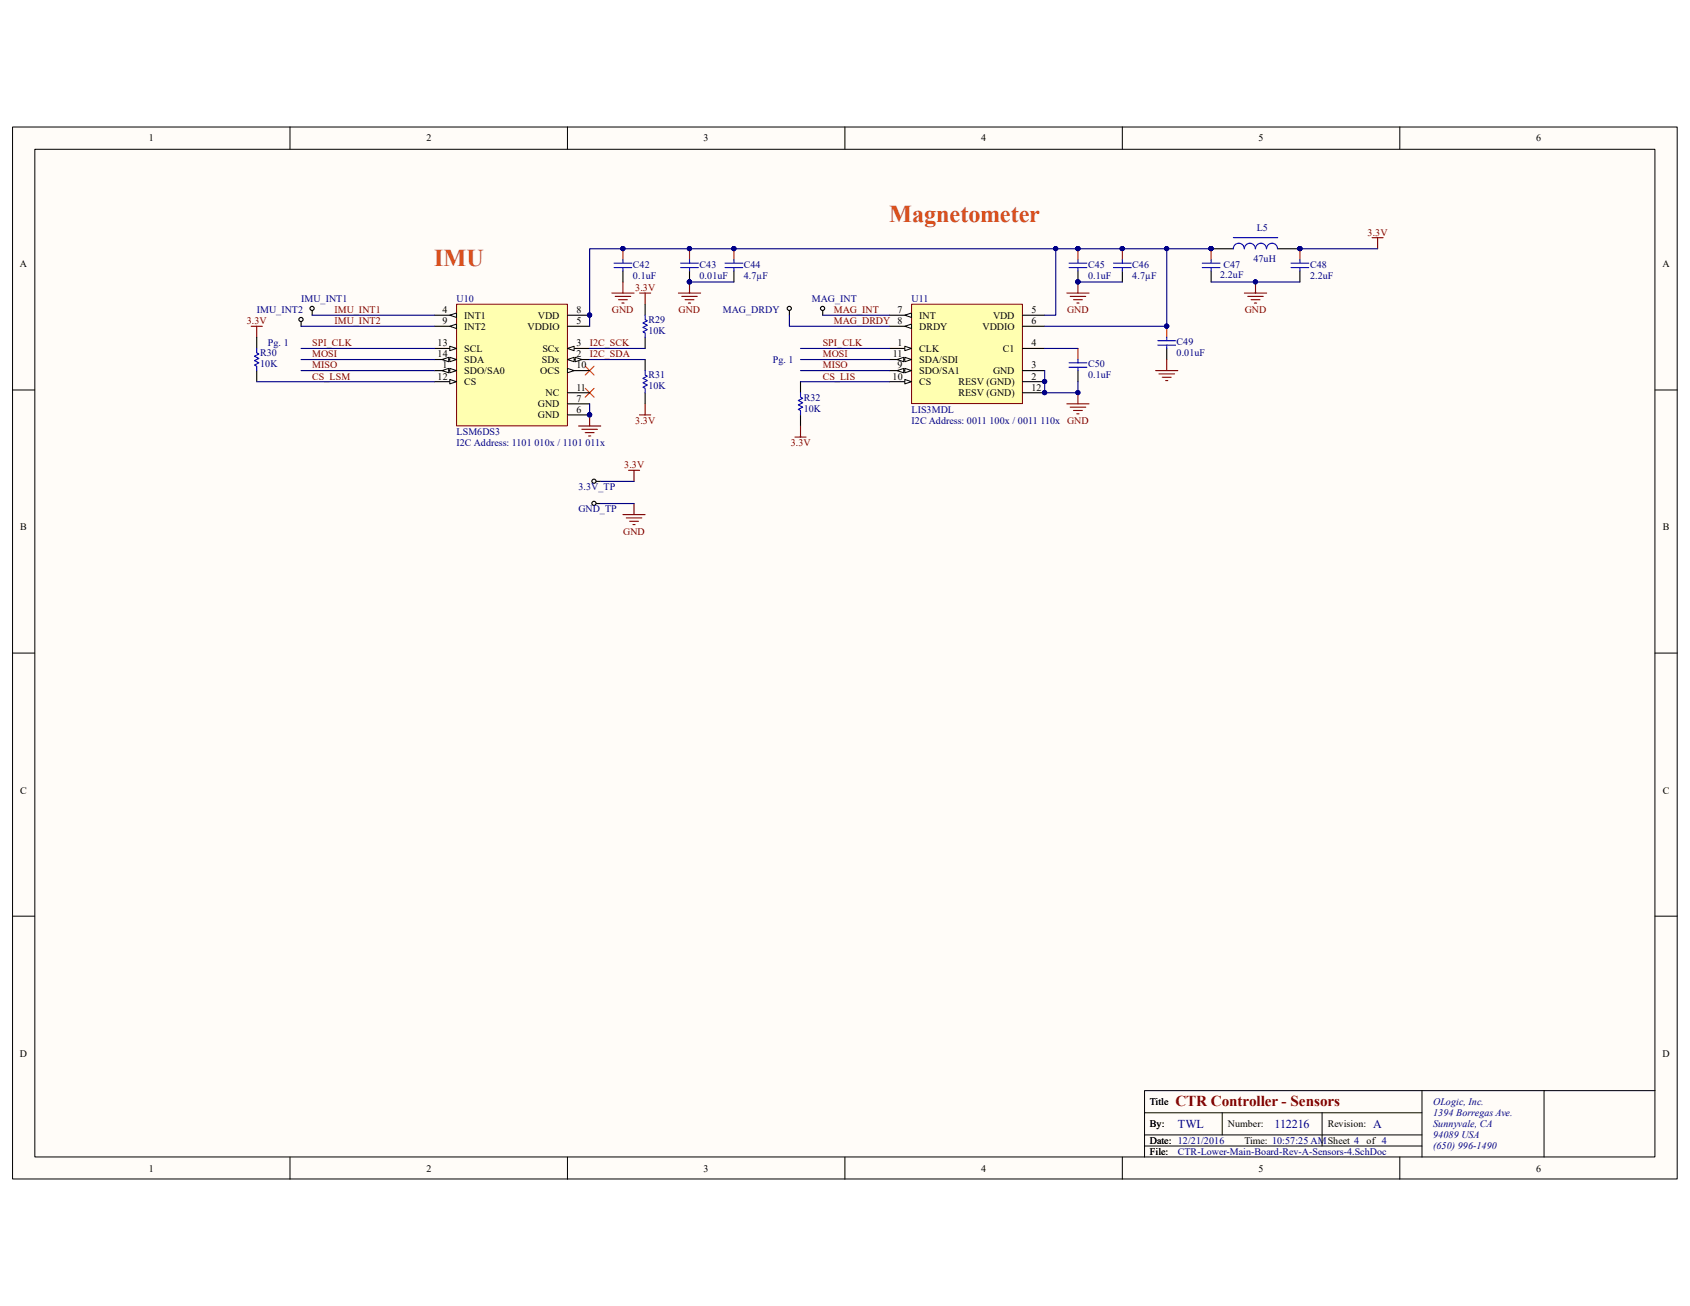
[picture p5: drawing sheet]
<svg xmlns="http://www.w3.org/2000/svg" width="279mm" height="216mm" viewBox="0 0 279 216" stroke-linecap="round" stroke-linejoin="round" font-family="sans-serif">
<path d="M2.1 21h275.2v173.9h-275.2z" fill="#fffcf8"/>
<path d="M2.1 21h275.2v173.9h-275.2z" fill="none" stroke="#000" stroke-width=".17"/>
<path d="M5.8 24.7h267.8v166.6h-267.8z" fill="#fffcf8"/>
<g fill="none" stroke="#000" stroke-width=".17">
<path d="M5.8 24.7h267.8v166.6h-267.8zM47.9 21v3.6M93.8 21v3.6M139.7 21v3.6M185.6 21v3.6M231.4 21v3.6M2.1 64.5h3.6M273.6 64.5h3.7M2.1 108h3.6M273.6 108h3.7M2.1 151.5h3.6M273.6 151.5h3.7"/>
<path d="M47.9 191.3v3.6M93.8 191.3v3.6M139.7 191.3v3.6M185.6 191.3v3.6M189.2 184h45.9M189.2 189.5h45.9M189.2 187.6h45.9M202.1 184v3.6M218.6 184v5.5M231.4 191.3v3.6M235.1 180.3v11M255.3 180.3h-66.1v11"/>
<path d="M273.6 180.3h-18.3v11"/>
</g>
<path d="M103 41.1v1.9M114 41.1v1.9M178.2 41.1v1.9M178.2 57.6v1.8M192.9 53.9v1.9M200.2 41.1v1.9M214.9 41.1v1.9" fill="none" stroke="#bf0000" stroke-width=".18"/>
<g fill="#000080" stroke="#000080" stroke-width=".17">
<circle cx="178.2" cy="41.1" r=".34"/>
<circle cx="178.2" cy="46.6" r=".34"/>
<circle cx="200.2" cy="41.1" r=".34"/>
<circle cx="214.9" cy="41.1" r=".34"/>
<circle cx="207.6" cy="46.6" r=".34"/>
<circle cx="103" cy="41.1" r=".34"/>
<circle cx="114" cy="41.1" r=".34"/>
<circle cx="114" cy="46.6" r=".34"/>
<circle cx="97.5" cy="68.6" r=".34"/>
<circle cx="178.2" cy="64.9" r=".34"/>
<circle cx="192.9" cy="53.9" r=".34"/>
</g>
<g fill="none" stroke="#000" stroke-width=".18">
<path d="M42.4 55.8v1.8M49.8 53.2v.7M51.6 51.4v.7M103 44.8v1.8M106.7 50.3v1.8M106.7 55.8v1.8M106.7 59.4v1.9M114 44.8v1.8M130.5 51.4v.7M136 51.4v.7M178.2 44.8v1.8M192.9 57.6v1.8"/>
<path d="M200.2 41.1h3.7M200.2 44.8v1.8M211.2 41.1h3.7M214.9 44.8v1.8M42.4 61.3v1.8M98.6 79.6h.7M106.7 64.9v1.9M132.3 63.1v1.8M132.3 68.6v1.8M178.2 61.3v1.8M98.6 83.2h.7"/>
<circle cx="49.8" cy="52.8" r=".34"/>
<circle cx="51.6" cy="51" r=".34"/>
<circle cx="130.5" cy="51" r=".34"/>
<circle cx="136" cy="51" r=".34"/>
<circle cx="98.2" cy="79.6" r=".34"/>
<circle cx="98.2" cy="83.2" r=".34"/>
</g>
<g fill="none" stroke="#00f" stroke-width=".18">
<path d="M203.9 39.3h7.3M42.4 57.6v.7l.4 .2-.7 .4 .7 .4-.7 .3 .7 .4-.7 .4 .3 .1v.8M101.5 44.2h3M101.5 43.5h3M103 43v.5M103 44.2v.6M106.7 52.1v.7l.3 .2-.7 .4 .7 .4-.7 .3 .7 .4-.7 .4 .4 .1v.8M112.5 44.2h3M112.5 43.5h3M114 43v.5M114 44.2v.6M176.7 44.2h3"/>
<path d="M176.7 43.5h3M176.7 60h3M178.2 43v.5M178.2 44.2v.6M178.2 59.4v.6M191.4 57.1h3M191.4 56.3h3M192.9 55.8v.5M192.9 57.1v.5M198.8 44.2h2.9M198.8 43.5h2.9M200.2 43v.5"/>
<path d="M200.2 44.2v.6M205.7 41.1a.9 .9 0 0 0-.9-.9 .9 .9 0 0 0-.9 .9M207.5 41.1a.9 .9 0 0 0-.9-.9 .9 .9 0 0 0-.9 .9M211.2 41.1a.92 .92 0 0 0-.9-.9 .92 .92 0 0 0-.9 .9 .9 .9 0 0 0-.9-.9 .9 .9 0 0 0-.9 .9M213.4 44.2h3M213.4 43.5h3M214.9 43v.5M214.9 44.2v.6M106.7 61.3v.7l.3 .2-.7 .3 .7 .4-.7 .4 .7 .3-.7 .4 .4 .2v.7M132.3 64.9v.8l.4 .1-.7 .4 .7 .4-.7 .3 .7 .4-.7 .4 .3 .2v.7M176.7 60.7h3M178.2 60.7v.6"/>
</g>
<g fill="none" stroke="#800000" stroke-width=".18">
<path d="M226.8 39.3h1.9M227.8 39.3v1.8M41.5 53.9h1.9M42.4 53.9v1.9M101.2 48.4h3.6M101.7 49h2.6M102.3 49.5h1.4M102.8 50.1h.4M103 46.6v1.8M105.7 48.4h1.9M106.7 48.4v1.9M112.2 48.4h3.6"/>
<path d="M112.7 49h2.6M113.3 49.5h1.4M113.8 50.1h.4M114 46.6v1.8M176.4 48.4h3.6M176.9 49h2.6M177.5 49.5h1.4M178 50.1h.4M178.2 46.6v1.8M192.9 59.4v1.9M205.7 48.4h3.7M206.3 49h2.6"/>
<path d="M206.8 49.5h1.5M207.4 50.1h.4M207.6 46.6v1.8M95.6 70.4h3.7M96.2 71h2.6M96.8 71.5h1.4M97.3 72.1h.4M97.5 68.6v1.8M103.9 77.7h1.8M104.8 77.7v1.9M105.7 68.6h1.9M106.7 66.8v1.8"/>
<path d="M131.4 72.3h1.9M132.3 70.4v1.9M176.4 66.8h3.6M176.9 67.3h2.6M177.5 67.9h1.4M178 68.4h.4M178.2 64.9v1.9M191.1 61.3h3.6M191.6 61.8h2.6M192.2 62.4h1.4M192.7 62.9h.4M103 85.1h3.7"/>
<path d="M103.5 85.6h2.6M104.1 86.2h1.5M104.6 86.7h.4M104.8 83.2v1.9"/>
</g>
<path d="M96.8 64.2l1.4 1.5M96.8 60.5l1.4 1.5M98.2 64.2l-1.4 1.5M98.2 60.5l-1.4 1.5" fill="none" stroke="#f00" stroke-width=".17"/>
<path d="M150.7 50.3h18.3v16.4h-18.3z" fill="#ffffb0"/>
<path d="M150.7 50.3h18.3v16.4h-18.3z" fill="none" stroke="#800000" stroke-width=".17"/>
<path d="M147 57.6h3.7" fill="none" stroke="#000" stroke-width=".18"/>
<path d="M149.6 57.2l1.1 .4-1.1 .4z" fill="#fffcf8"/>
<path d="M149.6 57.2l1.1 .4-1.1 .4z" fill="none" stroke="#000" stroke-width=".17"/>
<path d="M147 59.4h3.7" fill="none" stroke="#000" stroke-width=".18"/>
<path d="M149.6 59.1l1.1 .3-1.1 .4z" fill="#fffcf8"/>
<path d="M149.6 59.1l1.1 .3-1.1 .4z" fill="none" stroke="#000" stroke-width=".17"/>
<path d="M148.3 59.4l1.1-.3v.7z" fill="#fffcf8"/>
<path d="M148.3 59.4l1.1-.3v.7z" fill="none" stroke="#000" stroke-width=".17"/>
<path d="M147 52.1h3.7" fill="none" stroke="#000" stroke-width=".18"/>
<path d="M149.6 52.1l1.1-.4v.8z" fill="#fffcf8"/>
<path d="M149.6 52.1l1.1-.4v.8z" fill="none" stroke="#000" stroke-width=".17"/>
<path d="M147 53.9h3.7M169 57.6h3.7M169 53.9h3.7M169 61.3h3.7M169 63.1h3.7M169 64.9h3.7" fill="none" stroke="#000" stroke-width=".18"/>
<g fill="#000080" stroke="#000080" stroke-width=".17">
<circle cx="172.7" cy="63.1" r=".34"/>
<circle cx="172.7" cy="64.9" r=".34"/>
</g>
<path d="M149.6 53.9l1.1-.3v.7z" fill="#fffcf8"/>
<path d="M149.6 53.9l1.1-.3v.7z" fill="none" stroke="#000" stroke-width=".17"/>
<path d="M169 52.1h3.7M147 61.3h3.7" fill="none" stroke="#000" stroke-width=".18"/>
<path d="M149.6 60.9l1.1 .4-1.1 .3z" fill="#fffcf8"/>
<path d="M149.6 60.9l1.1 .4-1.1 .3z" fill="none" stroke="#000" stroke-width=".17"/>
<path d="M148.3 61.3l1.1-.4v.7z" fill="#fffcf8"/>
<path d="M148.3 61.3l1.1-.4v.7z" fill="none" stroke="#000" stroke-width=".17"/>
<path d="M147 63.1h3.7" fill="none" stroke="#000" stroke-width=".18"/>
<path d="M149.6 62.7l1.1 .4-1.1 .4z" fill="#fffcf8"/>
<path d="M149.6 62.7l1.1 .4-1.1 .4z" fill="none" stroke="#000" stroke-width=".17"/>
<g fill="#000080" stroke="#000080" stroke-width=".17">
<circle cx="172.7" cy="63.1" r=".34"/>
<circle cx="172.7" cy="64.9" r=".34"/>
<circle cx="121.3" cy="41.1" r=".34"/>
<circle cx="185.5" cy="41.1" r=".34"/>
</g>
<path d="M121.3 41.1v1.9M185.6 41.1v1.9" fill="none" stroke="#bf0000" stroke-width=".18"/>
<path d="M121.3 44.8v1.8M185.6 44.8v1.8" fill="none" stroke="#000" stroke-width=".18"/>
<path d="M119.9 44.2h2.9M119.9 43.5h2.9M121.3 43v.5M121.3 44.2v.6M184.1 44.2h2.9M184.1 43.5h2.9M185.6 43v.5M185.6 44.2v.6" fill="none" stroke="#00f" stroke-width=".18"/>
<path d="M75.5 50.3h18.3v20.1h-18.3z" fill="#ffffb0"/>
<path d="M75.5 50.3h18.3v20.1h-18.3z" fill="none" stroke="#800000" stroke-width=".17"/>
<path d="M71.8 57.6h3.7" fill="none" stroke="#000" stroke-width=".18"/>
<path d="M74.4 57.2l1.1 .4-1.1 .4z" fill="#fffcf8"/>
<path d="M74.4 57.2l1.1 .4-1.1 .4z" fill="none" stroke="#000" stroke-width=".17"/>
<path d="M71.8 59.4h3.7" fill="none" stroke="#000" stroke-width=".18"/>
<path d="M74.4 59.1l1.1 .3-1.1 .4z" fill="#fffcf8"/>
<path d="M74.4 59.1l1.1 .3-1.1 .4z" fill="none" stroke="#000" stroke-width=".17"/>
<path d="M73.1 59.4l1.1-.3v.7z" fill="#fffcf8"/>
<path d="M73.1 59.4l1.1-.3v.7z" fill="none" stroke="#000" stroke-width=".17"/>
<path d="M71.8 52.1h3.7" fill="none" stroke="#000" stroke-width=".18"/>
<path d="M74.4 52.1l1.1-.4v.8z" fill="#fffcf8"/>
<path d="M74.4 52.1l1.1-.4v.8z" fill="none" stroke="#000" stroke-width=".17"/>
<path d="M93.8 68.6h3.7M93.8 61.3h3.7" fill="none" stroke="#000" stroke-width=".18"/>
<circle cx="97.5" cy="68.6" r=".34" fill="#000080" stroke="#000080" stroke-width=".17"/>
<path d="M93.8 60.9l1.1 .4-1.1 .3z" fill="#fffcf8"/>
<path d="M93.8 60.9l1.1 .4-1.1 .3z" fill="none" stroke="#000" stroke-width=".17"/>
<path d="M71.8 53.9h3.7M93.8 53.9h3.7M93.8 64.9h3.7M93.8 66.8h3.7" fill="none" stroke="#000" stroke-width=".18"/>
<path d="M74.4 53.9l1.1-.3v.7z" fill="#fffcf8"/>
<path d="M74.4 53.9l1.1-.3v.7z" fill="none" stroke="#000" stroke-width=".17"/>
<path d="M93.8 52.1h3.7M71.8 61.3h3.7" fill="none" stroke="#000" stroke-width=".18"/>
<circle cx="97.5" cy="52.1" r=".34" fill="#000080" stroke="#000080" stroke-width=".17"/>
<path d="M74.4 60.9l1.1 .4-1.1 .3z" fill="#fffcf8"/>
<path d="M74.4 60.9l1.1 .4-1.1 .3z" fill="none" stroke="#000" stroke-width=".17"/>
<path d="M73.1 61.3l1.1-.4v.7z" fill="#fffcf8"/>
<path d="M73.1 61.3l1.1-.4v.7z" fill="none" stroke="#000" stroke-width=".17"/>
<path d="M71.8 63.1h3.7" fill="none" stroke="#000" stroke-width=".18"/>
<path d="M74.4 62.7l1.1 .4-1.1 .4z" fill="#fffcf8"/>
<path d="M74.4 62.7l1.1 .4-1.1 .4z" fill="none" stroke="#000" stroke-width=".17"/>
<path d="M93.8 57.6h3.7" fill="none" stroke="#000" stroke-width=".18"/>
<path d="M93.8 57.6l1.1-.4v.8z" fill="#fffcf8"/>
<path d="M93.8 57.6l1.1-.4v.8z" fill="none" stroke="#000" stroke-width=".17"/>
<path d="M93.8 59.4h3.7" fill="none" stroke="#000" stroke-width=".18"/>
<path d="M93.8 59.4l1.1-.3v.7z" fill="#fffcf8"/>
<path d="M93.8 59.4l1.1-.3v.7z" fill="none" stroke="#000" stroke-width=".17"/>
<path d="M95.1 59.1l1.1 .3-1.1 .4z" fill="#fffcf8"/>
<path d="M95.1 59.1l1.1 .3-1.1 .4z" fill="none" stroke="#000" stroke-width=".17"/>
<g fill="#000080" stroke="#000080" stroke-width=".17">
<circle cx="97.5" cy="68.6" r=".34"/>
<circle cx="97.5" cy="52.1" r=".34"/>
<circle cx="214.9" cy="41.1" r=".34"/>
<circle cx="174.5" cy="41.1" r=".34"/>
<circle cx="178.2" cy="41.1" r=".34"/>
<circle cx="207.6" cy="46.6" r=".34"/>
<circle cx="172.7" cy="63.1" r=".34"/>
<circle cx="172.7" cy="64.9" r=".34"/>
<circle cx="178.2" cy="64.9" r=".34"/>
<circle cx="192.9" cy="53.9" r=".34"/>
<circle cx="192.9" cy="41.1" r=".34"/>
<circle cx="103" cy="41.1" r=".34"/>
<circle cx="114" cy="41.1" r=".34"/>
<circle cx="121.3" cy="41.1" r=".34"/>
<circle cx="114" cy="46.6" r=".34"/>
<circle cx="200.2" cy="41.1" r=".34"/>
<circle cx="185.5" cy="41.1" r=".34"/>
<circle cx="178.2" cy="46.6" r=".34"/>
</g>
<g fill="none" stroke="#000080" stroke-width=".18">
<path d="M49.8 57.6h22M49.8 53.9h22M49.8 59.4h22M51.6 52.1h20.2M97.5 57.6h9.2M97.5 59.4h9.2M114 46.6h7.3M130.5 52.1v1.8h16.5M132.3 57.6h14.7M132.3 59.4h14.7M136 52.1h11M172.7 57.6h5.5"/>
<path d="M174.5 41.1h-77v12.8M178.2 46.6h7.4M192.9 41.1v12.8h-20.2M200.2 41.1h-25.7v11h-1.8M200.2 46.6h14.7M214.9 41.1h12.9M42.4 63.1h29.4M49.8 61.3h22M97.5 66.8v1.8M99.3 79.6h5.5M132.3 61.3h14.7M132.3 63.1h14.7"/>
<path d="M172.7 61.3v3.6h5.5v-1.8M99.3 83.2h5.5"/>
</g>
<g font-size="4" fill="#de4f16">
<text x="147" y="36.6">Magnetometer</text>
<text x="71.8" y="43.9">IMU</text>
</g>
<text font-size="2.5" fill="#800000" x="194.4" y="182.9">CTR Controller - Sensors</text>
<g font-size="2" fill="#000080">
<text x="194.7" y="186.5">TWL</text>
<text x="210.7" y="186.5">112216</text>
<text x="227" y="186.5">A</text>
</g>
<g font-size="1.7">
<text x="24.6" y="23.4">1</text>
<text x="70.5" y="23.4">2</text>
<text x="116.3" y="23.4">3</text>
<text x="162.2" y="23.4">4</text>
<text x="208.1" y="23.4">5</text>
<text x="254" y="23.4">6</text>
<text x="3.3" y="44.2">A</text>
<text x="274.9" y="44.2">A</text>
<text x="73.2" y="51.8">4</text>
<text x="73.2" y="53.6">9</text>
<text x="76.8" y="52.7">INT1</text>
<text x="88.9" y="52.7">VDD</text>
<text x="95.3" y="53.6">5</text>
<text x="95.3" y="51.8">8</text>
<text x="148.4" y="51.8">7</text>
<text x="148.4" y="53.6">8</text>
<text x="152" y="52.7">INT</text>
<text x="164.2" y="52.7">VDD</text>
<text x="170.5" y="53.6">6</text>
<text x="170.5" y="51.8">5</text>
<text x="72.3" y="57.2">13</text>
<text x="72.3" y="59.1">14</text>
<text x="76.8" y="58.2">SCL</text>
<text x="76.8" y="60">SDA</text>
<text x="76.8" y="54.5">INT2</text>
<text x="87.2" y="54.5">VDDIO</text>
<text x="89.6" y="60">SDx</text>
<text x="89.7" y="58.2">SCx</text>
<text x="95.3" y="57.2">3</text>
<text x="95.3" y="59.1">2</text>
<text x="147.6" y="59.1">11</text>
<text x="148.4" y="57.2">1</text>
<text x="152" y="58.2">CLK</text>
<text x="152" y="60">SDA/SDI</text>
<text x="152" y="54.5">DRDY</text>
<text x="162.4" y="54.5">VDDIO</text>
<text x="165.8" y="58.2">C1</text>
<text x="170.5" y="57.2">4</text>
<text x="72.3" y="62.7">12</text>
<text x="73.2" y="60.9">1</text>
<text x="76.8" y="61.8">SDO/SA0</text>
<text x="76.8" y="63.7">CS</text>
<text x="89.3" y="61.8">OCS</text>
<text x="90.2" y="65.5">NC</text>
<text x="95.3" y="60.9">10</text>
<text x="95.3" y="64.6">11</text>
<text x="147.6" y="62.7">10</text>
<text x="148.4" y="60.9">9</text>
<text x="152" y="61.8">SDO/SA1</text>
<text x="152" y="63.7">CS</text>
<text x="158.5" y="63.7">RESV (GND)</text>
<text x="158.5" y="65.5">RESV (GND)</text>
<text x="164.2" y="61.8">GND</text>
<text x="170.5" y="60.9">3</text>
<text x="170.5" y="62.7">2</text>
<text x="170.5" y="64.6">12</text>
<text x="88.9" y="69.1">GND</text>
<text x="88.9" y="67.3">GND</text>
<text x="95.3" y="68.2">6</text>
<text x="95.3" y="66.4">7</text>
<text x="3.3" y="87.7">B</text>
<text x="274.9" y="87.7">B</text>
<text x="3.3" y="131.2">C</text>
<text x="274.9" y="131.2">C</text>
<text x="3.3" y="174.7">D</text>
<text x="274.9" y="174.7">D</text>
<text x="190.1" y="182.7">Title</text>
<text x="190.1" y="186.4">By:</text>
<text x="190.1" y="189.1">Date: 12/21/2016</text>
<text x="190.1" y="190.9">File:</text>
<text x="190.1" y="189.1">Date:</text>
<text x="203" y="186.4">Number:</text>
<text x="205.7" y="189.1">Time: 10:57:25 AMSheet 4</text>
<text x="219.5" y="186.4">Revision:</text>
<text x="225.9" y="189.1">of 4</text>
<text x="24.6" y="193.7">1</text>
<text x="70.5" y="193.7">2</text>
<text x="116.3" y="193.7">3</text>
<text x="162.2" y="193.7">4</text>
<text x="208.1" y="193.7">5</text>
<text x="254" y="193.7">6</text>
</g>
<g font-size="1.7" fill="#000080">
<text x="207.8" y="38.2">L5</text>
<text x="104.6" y="44.2">C42</text>
<text x="104.6" y="46.1">0.1uF</text>
<text x="115.7" y="44.2">C43</text>
<text x="115.7" y="46.1">0.01uF</text>
<text x="123" y="46.1">4.7µF</text>
<text x="123" y="44.2">C44</text>
<text x="179.9" y="44.2">C45</text>
<text x="179.9" y="46.1">0.1uF</text>
<text x="187.2" y="46.1">4.7µF</text>
<text x="187.2" y="44.2">C46</text>
<text x="201.7" y="45.9">2.2uF</text>
<text x="202.3" y="44.2">C47</text>
<text x="207.2" y="43.3">47uH</text>
<text x="216.6" y="44.2">C48</text>
<text x="216.6" y="46.1">2.2uF</text>
<text x="42.5" y="51.8">IMU_INT2</text>
<text x="49.8" y="49.9">IMU_INT1</text>
<text x="75.5" y="49.9">U10</text>
<text x="107.2" y="53.4">R29</text>
<text x="119.5" y="51.8">MAG_DRDY</text>
<text x="134.2" y="49.9">MAG_INT</text>
<text x="150.7" y="49.9">U11</text>
<text x="43" y="58.9">R30</text>
<text x="44.3" y="57.2">Pg. 1</text>
<text x="107.2" y="55.2">10K</text>
<text x="127.8" y="60">Pg. 1</text>
<text x="194.5" y="57.1">C49</text>
<text x="194.5" y="58.9">0.01uF</text>
<text x="43" y="60.7">10K</text>
<text x="107.2" y="62.6">R31</text>
<text x="107.2" y="64.4">10K</text>
<text x="179.9" y="60.7">C50</text>
<text x="179.9" y="62.6">0.1uF</text>
<text x="75.5" y="71.9">LSM6DS3</text>
<text x="132.9" y="66.2">R32</text>
<text x="132.9" y="68">10K</text>
<text x="150.7" y="68.2">LIS3MDL</text>
<text x="150.7" y="70.1">I2C Address: 0011 100x / 0011 110x GND</text>
<text x="75.5" y="73.7">I2C Address: 1101 010x / 1101 011x</text>
<text x="95.6" y="81.1">3.3V_TP</text>
<text x="95.6" y="84.7">GND_TP</text>
<text x="236.9" y="182.7">OLogic, Inc.</text>
<text x="236.9" y="184.5">1394 Borregas Ave.</text>
<text x="194.7" y="190.9">CTR-Lower-Main-Board-Rev-A-Sensors-4.SchDoc</text>
<text x="236.9" y="186.4">Sunnyvale, CA</text>
<text x="236.9" y="188.2">94089 USA</text>
<text x="236.9" y="190">(650) 996-1490</text>
</g>
<g font-size="1.7" fill="#800000">
<text x="226.1" y="38.9">3.3V</text>
<text x="40.8" y="53.6">3.3V</text>
<text x="55.3" y="51.8">IMU_INT1</text>
<text x="55.3" y="53.6">IMU_INT2</text>
<text x="101.2" y="51.8">GND</text>
<text x="105" y="48.1">3.3V</text>
<text x="112.2" y="51.8">GND</text>
<text x="137.8" y="53.6">MAG_DRDY</text>
<text x="137.8" y="51.8">MAG_INT</text>
<text x="176.4" y="51.8">GND</text>
<text x="205.8" y="51.8">GND</text>
<text x="51.6" y="57.2">SPI_CLK</text>
<text x="51.6" y="59.1">MOSI</text>
<text x="97.5" y="57.2">I2C_SCK</text>
<text x="97.5" y="59.1">I2C_SDA</text>
<text x="136" y="57.2">SPI_CLK</text>
<text x="136" y="59.1">MOSI</text>
<text x="51.6" y="60.9">MISO</text>
<text x="51.6" y="62.7">CS_LSM</text>
<text x="136" y="60.9">MISO</text>
<text x="136" y="62.7">CS_LIS</text>
<text x="105" y="70.1">3.3V</text>
<text x="103.2" y="77.4">3.3V</text>
<text x="130.7" y="73.7">3.3V</text>
<text x="103" y="88.4">GND</text>
</g>
</svg>
